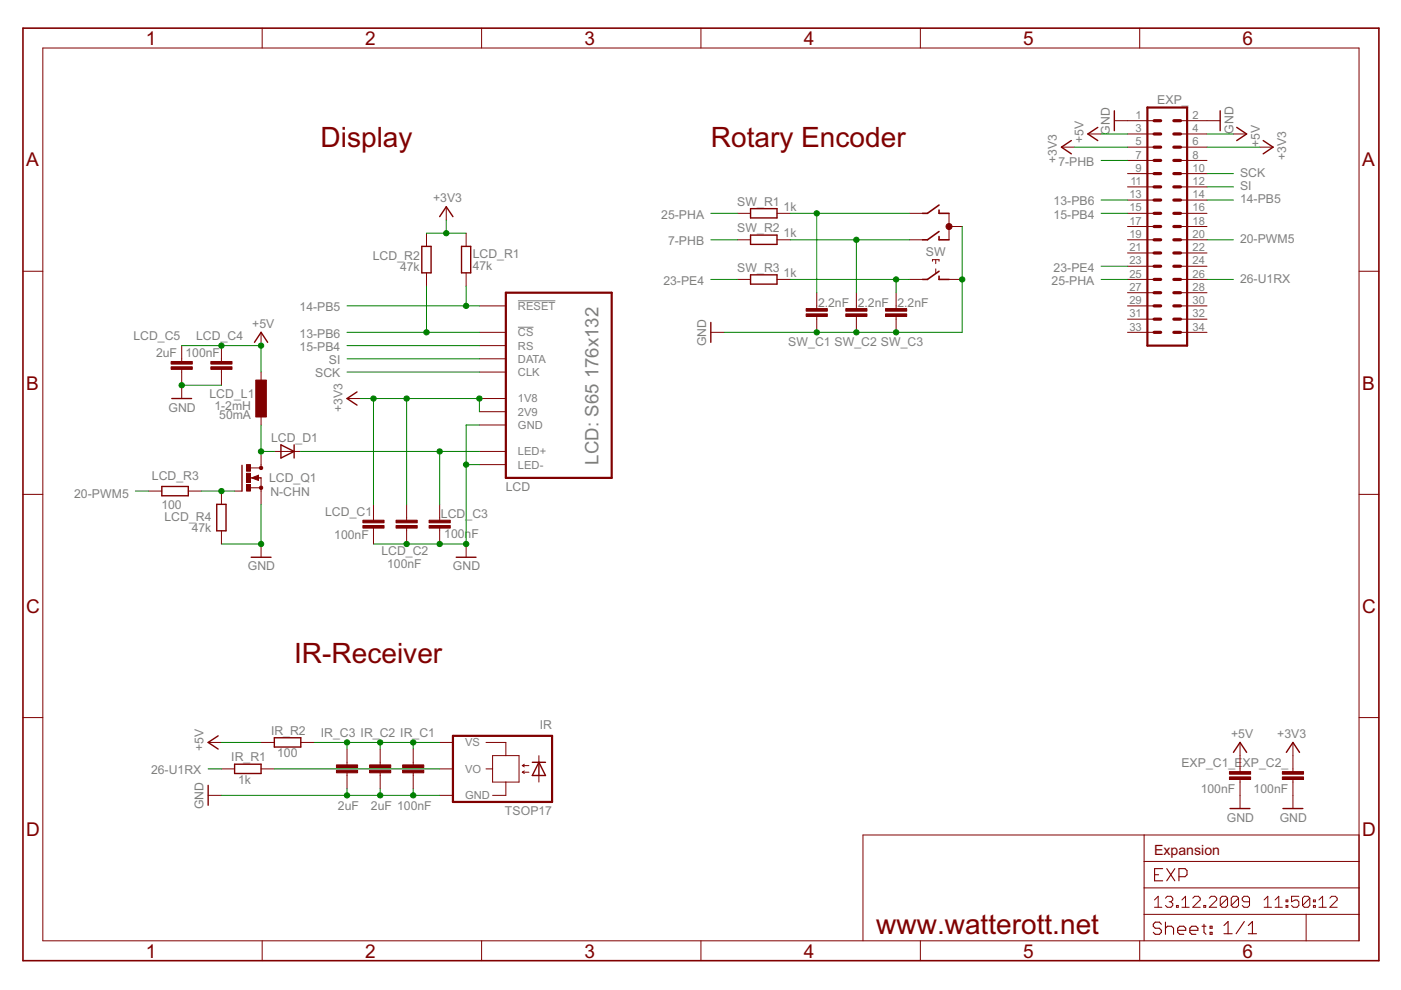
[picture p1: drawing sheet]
<svg xmlns="http://www.w3.org/2000/svg" width="297mm" height="210mm" viewBox="0 0 297 210" stroke-linecap="round" stroke-linejoin="round" font-family="sans-serif">
<g fill="#808080" stroke="#808080" stroke-width=".21">
<path d="M109.8 63.8h8z"/>
<path d="M109.8 69.4h3.3z"/>
</g>
<g fill="#800000" stroke="#800000" stroke-width=".21">
<path d="M288.1 193.9v5.6z"/>
<path d="M288.1 188.3v5.6z"/>
<path d="M288.1 182.6v5.7z"/>
<path d="M288.1 177v5.6z"/>
<path d="M183 177v22.5z"/>
<path d="M183 177h59.6z"/>
<path d="M242.6 177h45.5z"/>
<path d="M276.9 193.9v5.6z"/>
<path d="M276.9 193.9h11.2z"/>
<path d="M242.6 193.9h34.3z"/>
<path d="M242.6 193.9v5.6z"/>
<path d="M242.6 188.3v5.6z"/>
<path d="M242.6 188.3h45.5z"/>
<path d="M242.6 182.6v5.7z"/>
<path d="M242.6 182.6h45.5z"/>
<path d="M242.6 177v5.6z"/>
<path d="M244.8 190.8l.8-.8z"/>
<path d="M245.6 190v2.4z"/>
<path d="M244.8 192.4h1.5z"/>
<path d="M247.5 190l-.4 .4z"/>
<path d="M247.5 190h.8z"/>
<path d="M248.3 190l.3 .4z"/>
<path d="M248.6 190.4v.4z"/>
<path d="M248.6 190.8l-.3 .4z"/>
<path d="M247.9 191.2h.4z"/>
<path d="M248.3 191.2l.3 .4z"/>
<path d="M248.6 191.6v.4z"/>
<path d="M248.6 192l-.3 .4z"/>
<path d="M247.5 192.4h.8z"/>
<path d="M247.1 192l.4 .4z"/>
<path d="M249.4 192v.4z"/>
<path d="M249.4 192h.4z"/>
<path d="M249.8 192v.4z"/>
<path d="M249.4 192.4h.4z"/>
<path d="M251.4 190l-.8 .8z"/>
<path d="M251.4 190v2.4z"/>
<path d="M250.6 192.4h1.5z"/>
<path d="M252.9 192.4h1.6z"/>
<path d="M252.9 192.4l1.6-1.6z"/>
<path d="M254.5 190.4v.4z"/>
<path d="M254.1 190l.4 .4z"/>
<path d="M253.3 190h.8z"/>
<path d="M253.3 190l-.4 .4z"/>
<path d="M255.2 192v.4z"/>
<path d="M255.2 192h.4z"/>
<path d="M255.6 192v.4z"/>
<path d="M255.2 192.4h.4z"/>
<path d="M256.4 192.4h1.6z"/>
<path d="M256.4 192.4l1.6-1.6z"/>
<path d="M258 190.4v.4z"/>
<path d="M257.6 190l.4 .4z"/>
<path d="M256.8 190h.8z"/>
<path d="M256.4 190.4l.4-.4z"/>
<path d="M258.7 190.4v1.6z"/>
<path d="M259.1 190l-.4 .4z"/>
<path d="M259.1 190h.8z"/>
<path d="M259.9 190l.4 .4z"/>
<path d="M260.3 190.4v1.6z"/>
<path d="M260.3 192l-.4 .4z"/>
<path d="M259.1 192.4h.8z"/>
<path d="M258.7 192l.4 .4z"/>
<path d="M258.7 192l1.6-1.6z"/>
<path d="M261 190.4v1.6z"/>
<path d="M261.4 190l-.4 .4z"/>
<path d="M261.4 190h.8z"/>
<path d="M262.2 190l.4 .4z"/>
<path d="M262.6 190.4v1.6z"/>
<path d="M262.6 192l-.4 .4z"/>
<path d="M261.4 192.4h.8z"/>
<path d="M261 192l.4 .4z"/>
<path d="M261 192l1.6-1.6z"/>
<path d="M263.4 192l.4 .4z"/>
<path d="M263.8 192.4h.7z"/>
<path d="M264.5 192.4l.4-.4z"/>
<path d="M264.9 190.4v1.6z"/>
<path d="M264.5 190l.4 .4z"/>
<path d="M263.8 190h.7z"/>
<path d="M263.8 190l-.4 .4z"/>
<path d="M263.4 190.4v.4z"/>
<path d="M263.4 190.8l.4 .4z"/>
<path d="M263.8 191.2h1.1z"/>
<path d="M268 190.8l.8-.8z"/>
<path d="M268.8 190v2.4z"/>
<path d="M268 192.4h1.6z"/>
<path d="M270.3 190.8l.8-.8z"/>
<path d="M271.1 190v2.4z"/>
<path d="M270.3 192.4h1.6z"/>
<path d="M272.7 190.8h.3z"/>
<path d="M273 190.8v.4z"/>
<path d="M272.7 191.2h.3z"/>
<path d="M272.7 190.8v.4z"/>
<path d="M272.7 192h.3z"/>
<path d="M273 192v.4z"/>
<path d="M272.7 192.4h.3z"/>
<path d="M272.7 192v.4z"/>
<path d="M273.8 190h1.6z"/>
<path d="M273.8 190v1.2z"/>
<path d="M273.8 191.2l.8-.4z"/>
<path d="M274.6 190.8h.4z"/>
<path d="M275 190.8l.4 .4z"/>
<path d="M275.4 191.2v.8z"/>
<path d="M275.4 192l-.4 .4z"/>
<path d="M274.2 192.4h.8z"/>
<path d="M273.8 192l.4 .4z"/>
<path d="M276.2 190.4v1.6z"/>
<path d="M276.5 190l-.3 .4z"/>
<path d="M276.5 190h.8z"/>
<path d="M277.3 190l.4 .4z"/>
<path d="M277.7 190.4v1.6z"/>
<path d="M277.7 192l-.4 .4z"/>
<path d="M276.5 192.4h.8z"/>
<path d="M276.2 192l.3 .4z"/>
<path d="M277.7 190.4l-1.5 1.6z"/>
<path d="M278.5 190.8h.4z"/>
<path d="M278.9 190.8v.4z"/>
<path d="M278.5 191.2h.4z"/>
<path d="M278.5 190.8v.4z"/>
<path d="M278.5 192h.4z"/>
<path d="M278.9 192v.4z"/>
<path d="M278.5 192.4h.4z"/>
<path d="M278.5 192v.4z"/>
<path d="M279.6 190.8l.8-.8z"/>
<path d="M280.4 190v2.4z"/>
<path d="M279.6 192.4h1.6z"/>
<path d="M282 192.4h1.5z"/>
<path d="M282 192.4l1.5-1.6z"/>
<path d="M283.5 190.4v.4z"/>
<path d="M283.1 190l.4 .4z"/>
<path d="M282.3 190h.8z"/>
<path d="M282.3 190l-.3 .4z"/>
<path d="M9.1 10.2v189.3z"/>
<path d="M4.9 57.5h4.2z"/>
<path d="M4.9 104.8h4.2z"/>
<path d="M4.9 152.1h4.2z"/>
<path d="M9.1 199.5h279z"/>
<path d="M55.6 199.5v4.2z"/>
<path d="M102.1 199.5v4.2z"/>
<path d="M148.6 199.5v4.2z"/>
<path d="M195.1 199.5v4.2z"/>
<path d="M241.6 199.5v4.2z"/>
<path d="M288.1 10.2v189.3z"/>
<path d="M288.1 57.5h4.3z"/>
<path d="M288.1 104.8h4.3z"/>
<path d="M288.1 152.1h4.3z"/>
<path d="M9.1 10.2h279z"/>
<path d="M55.6 6v4.2z"/>
<path d="M102.1 6v4.2z"/>
<path d="M148.6 6v4.2z"/>
<path d="M195.1 6v4.2z"/>
<path d="M241.6 6v4.2z"/>
<path d="M58.2 95.7h2.8z"/>
<path d="M61 95.7h2.8z"/>
<path d="M46.9 104.1v2.8z"/>
<path d="M46.9 112.5v2.8z"/>
<path d="M55.4 70.5v2.8z"/>
<path d="M38.5 73.3v2.8z"/>
<path d="M38.5 78.9v2.8z"/>
<path d="M38.5 76.1v.5z"/>
<path d="M38.5 78.3v.6z"/>
<path d="M236.3 25.6h2.8z"/>
<path d="M38.5 81.7v2.8z"/>
<path d="M55.4 115.3v2.9z"/>
<path d="M255.9 25.6h2.8z"/>
<path d="M261.5 28.4h2.8z"/>
<path d="M267.1 31.2h2.8z"/>
<path d="M225 31.2h2.8z"/>
<path d="M230.7 28.4h2.7z"/>
<path d="M150.7 70.5h2.8z"/>
<path d="M156.3 45.2h2.8z"/>
<path d="M164.7 45.2h2.9z"/>
<path d="M156.3 50.8h2.8z"/>
<path d="M164.7 50.8h2.9z"/>
<path d="M156.3 59.2h2.8z"/>
<path d="M164.7 59.2h2.9z"/>
<path d="M31.5 104.1h2.8z"/>
<path d="M39.9 104.1h2.8z"/>
<path d="M101.6 98.5h5.7z"/>
<path d="M101.6 95.7h5.7z"/>
<path d="M101.6 64.9h5.7z"/>
<path d="M101.6 70.5h5.7z"/>
<path d="M101.6 73.3h5.7z"/>
<path d="M101.6 76.1h5.7z"/>
<path d="M101.6 78.9h5.7z"/>
<path d="M101.6 84.5h5.7z"/>
<path d="M101.6 87.3h5.7z"/>
<path d="M101.6 90.1h5.7z"/>
<path d="M73.6 84.5h2.8z"/>
<path d="M93.2 106.9v2.8z"/>
<path d="M93.2 112.5v2.8z"/>
<path d="M93.2 109.7v.6z"/>
<path d="M93.2 112v.5z"/>
<path d="M79.2 106.9v2.8z"/>
<path d="M79.2 112.5v2.8z"/>
<path d="M79.2 109.7v.6z"/>
<path d="M79.2 112v.5z"/>
<path d="M98.8 115.3v2.9z"/>
<path d="M98.8 57.8v2.9z"/>
<path d="M98.8 49.4v2.8z"/>
<path d="M90.4 57.8v2.9z"/>
<path d="M90.4 49.4v2.8z"/>
<path d="M94.6 43.8v2.8z"/>
<path d="M274.1 160.2v2.8z"/>
<path d="M274.1 165.8v2.8z"/>
<path d="M274.1 163v.6z"/>
<path d="M274.1 165.3v.5z"/>
<path d="M262.9 160.2v2.8z"/>
<path d="M262.9 165.8v2.8z"/>
<path d="M262.9 163v.6z"/>
<path d="M262.9 165.3v.5z"/>
<path d="M274.1 157.4v2.8z"/>
<path d="M262.9 157.4v2.8z"/>
<path d="M262.9 168.6v2.8z"/>
<path d="M274.1 168.6v2.8z"/>
<path d="M173.2 67.7v2.8z"/>
<path d="M173.2 62.1v2.8z"/>
<path d="M173.2 67.1v.6z"/>
<path d="M173.2 64.9v.5z"/>
<path d="M181.6 67.7v2.8z"/>
<path d="M181.6 62.1v2.8z"/>
<path d="M181.6 67.1v.6z"/>
<path d="M181.6 64.9v.5z"/>
<path d="M190 67.7v2.8z"/>
<path d="M190 62.1v2.8z"/>
<path d="M190 67.1v.6z"/>
<path d="M190 64.9v.5z"/>
<path d="M86.2 106.9v2.8z"/>
<path d="M86.2 112.5v2.8z"/>
<path d="M86.2 109.7v.6z"/>
<path d="M86.2 112v.5z"/>
<path d="M46.9 73.3v2.8z"/>
<path d="M46.9 78.9v2.8z"/>
<path d="M46.9 76.1v.5z"/>
<path d="M46.9 78.3v.6z"/>
<path d="M55.4 78.9v2.8z"/>
<path d="M55.4 87.3v2.8z"/>
<path d="M80.6 158.8v2.8z"/>
<path d="M80.6 164.4v2.8z"/>
<path d="M80.6 161.6v.6z"/>
<path d="M80.6 163.9v.5z"/>
<path d="M44.1 157.4h2.8z"/>
<path d="M44.1 168.6h2.8z"/>
<path d="M46.9 163h2.8z"/>
<path d="M55.4 163h2.8z"/>
<path d="M55.4 157.4h2.8z"/>
<path d="M63.8 157.4h2.8z"/>
<path d="M87.6 158.8v2.8z"/>
<path d="M87.6 164.4v2.8z"/>
<path d="M87.6 161.6v.6z"/>
<path d="M87.6 163.9v.5z"/>
<path d="M93.2 163h2.8z"/>
<path d="M93.2 157.4h2.8z"/>
<path d="M110.7 162.3h1.4z"/>
<path d="M110.7 162.3l.5-.3z"/>
<path d="M110.7 162.3l.5 .3z"/>
<path d="M110.7 163.7h1.4z"/>
<path d="M110.7 163.7l.5-.3z"/>
<path d="M110.7 163.7l.5 .3z"/>
<path d="M114.3 164.4v1.4z"/>
<path d="M114.3 160.2v1.4z"/>
<path d="M93.2 168.6h2.8z"/>
<path d="M103 157.4h4.3z"/>
<path d="M107.3 157.4v2.8z"/>
<path d="M107.3 160.2h2.7z"/>
<path d="M110 160.2v5.6z"/>
<path d="M103 163h1.4z"/>
<path d="M107.3 165.8v2.8z"/>
<path d="M104.4 168.6h2.9z"/>
<path d="M104.4 160.2h2.9z"/>
<path d="M104.4 160.2v2.8z"/>
<path d="M104.4 163v2.8z"/>
<path d="M107.3 165.8h2.7z"/>
<path d="M104.4 165.8h2.9z"/>
<path d="M73.6 158.8v2.8z"/>
<path d="M73.6 164.4v2.8z"/>
<path d="M73.6 161.6v.6z"/>
<path d="M73.6 163.9v.5z"/>
<path d="M201.2 48h2.8z"/>
<path d="M192.8 50.8h2.8z"/>
<path d="M192.8 45.2h2.8z"/>
<path d="M201.2 45.2v5.6z"/>
<path d="M198.4 57v.8z"/>
<path d="M198.4 55.1v.8z"/>
<path d="M197.7 55.1h1.4z"/>
<path d="M201.2 59.2h2.8z"/>
<path d="M192.8 59.2h2.8z"/>
<path d="M197.7 55.1v.3z"/>
<path d="M199.1 55.1v.3z"/>
<path d="M55.4 95.7v2.8z"/>
<path d="M55.4 104.1v2.8z"/>
<path d="M49.7 104.1h1.6z"/>
<path d="M53.1 99.2h2.3z"/>
<path d="M55.4 101.3v2.1z"/>
<path d="M53.1 103.4h2.3z"/>
<path d="M55.4 98.5v.7z"/>
<path d="M55.4 103.4v.7z"/>
<path d="M55 101.3h.4z"/>
<path d="M52.8 101.3h1z"/>
<path d="M53.4 101.3l1.4 .6z"/>
<path d="M54.8 100.8v1.1z"/>
<path d="M53.4 101.3l1.4-.5z"/>
<path d="M54.7 101.3h.7z"/>
<path d="M239.1 25.6h5.6z"/>
<path d="M239.1 28.4h5.6z"/>
<path d="M239.1 31.2h5.6z"/>
<path d="M250.3 25.6h5.6z"/>
<path d="M250.3 28.4h5.6z"/>
<path d="M250.3 31.2h5.6z"/>
<path d="M239.1 34h5.6z"/>
<path d="M239.1 36.8h5.6z"/>
<path d="M250.3 34h5.6z"/>
<path d="M250.3 36.8h5.6z"/>
<path d="M239.1 39.6h5.6z"/>
<path d="M239.1 42.4h5.6z"/>
<path d="M239.1 45.2h5.6z"/>
<path d="M250.3 39.6h5.6z"/>
<path d="M250.3 42.4h5.6z"/>
<path d="M250.3 45.2h5.6z"/>
<path d="M239.1 48h5.6z"/>
<path d="M239.1 50.8h5.6z"/>
<path d="M250.3 48h5.6z"/>
<path d="M250.3 50.8h5.6z"/>
<path d="M239.1 53.6h5.6z"/>
<path d="M239.1 56.5h5.6z"/>
<path d="M239.1 59.2h5.6z"/>
<path d="M250.3 53.6h5.6z"/>
<path d="M250.3 56.5h5.6z"/>
<path d="M250.3 59.2h5.6z"/>
<path d="M239.1 62.1h5.6z"/>
<path d="M239.1 64.9h5.6z"/>
<path d="M250.3 62.1h5.6z"/>
<path d="M250.3 64.9h5.6z"/>
<path d="M239.1 67.7h5.6z"/>
<path d="M239.1 70.5h5.6z"/>
<path d="M250.3 67.7h5.6z"/>
<path d="M250.3 70.5h5.6z"/>
<circle cx="201.2" cy="48" r=".64"/>
<circle cx="55.4" cy="103.4" r=".37"/>
<circle cx="55.4" cy="99.2" r=".36"/>
</g>
<g fill="#800000" stroke="#800000" stroke-width=".23">
<path d="M244.8 184.2h1.7z"/>
<path d="M244.8 184.2v2.6z"/>
<path d="M244.8 186.8h1.7z"/>
<path d="M244.8 185.5h.8z"/>
<path d="M247.4 184.2l1.7 2.6z"/>
<path d="M249.1 184.2l-1.7 2.6z"/>
<path d="M250 184.2v2.6z"/>
<path d="M250 184.2h1.2z"/>
<path d="M251.2 184.2l.5 .4z"/>
<path d="M251.7 184.6v.9z"/>
<path d="M251.7 185.5l-.5 .4z"/>
<path d="M250 185.9h1.2z"/>
<path d="M259.5 196.2l.9-.8z"/>
<path d="M260.4 195.4v2.6z"/>
<path d="M259.5 198h1.7z"/>
<path d="M263.8 195.4l-1.7 2.6z"/>
<path d="M264.7 196.2l.8-.8z"/>
<path d="M265.5 195.4v2.6z"/>
<path d="M264.7 198h1.7z"/>
<path d="M245.8 195.5l.4 .5z"/>
<path d="M244.9 195.5h.9z"/>
<path d="M244.9 195.5l-.4 .5z"/>
<path d="M244.5 196v.4z"/>
<path d="M244.5 196.4l.4 .4z"/>
<path d="M244.9 196.8h.9z"/>
<path d="M245.8 196.8l.4 .5z"/>
<path d="M246.2 197.3v.4z"/>
<path d="M246.2 197.7l-.4 .4z"/>
<path d="M244.9 198.1h.9z"/>
<path d="M244.5 197.7l.4 .4z"/>
<path d="M247.1 195.5v2.6z"/>
<path d="M247.1 196.8l.4-.4z"/>
<path d="M247.5 196.4h.9z"/>
<path d="M248.4 196.4l.4 .4z"/>
<path d="M248.8 196.8v1.3z"/>
<path d="M250.1 198.1h.9z"/>
<path d="M249.7 197.7l.4 .4z"/>
<path d="M249.7 196.8v.9z"/>
<path d="M249.7 196.8l.4-.4z"/>
<path d="M250.1 196.4h.9z"/>
<path d="M251 196.4l.4 .4z"/>
<path d="M251.4 196.8v.5z"/>
<path d="M249.7 197.3h1.7z"/>
<path d="M252.7 198.1h.9z"/>
<path d="M252.3 197.7l.4 .4z"/>
<path d="M252.3 196.8v.9z"/>
<path d="M252.3 196.8l.4-.4z"/>
<path d="M252.7 196.4h.9z"/>
<path d="M253.6 196.4l.4 .4z"/>
<path d="M254 196.8v.5z"/>
<path d="M252.3 197.3h1.7z"/>
<path d="M255.3 196v1.7z"/>
<path d="M255.3 197.7l.4 .4z"/>
<path d="M254.8 196.4h.9z"/>
<path d="M256.6 196.4h.4z"/>
<path d="M257 196.4v.4z"/>
<path d="M256.6 196.8h.4z"/>
<path d="M256.6 196.4v.4z"/>
<path d="M256.6 197.7h.4z"/>
<path d="M257 197.7v.4z"/>
<path d="M256.6 198.1h.4z"/>
<path d="M256.6 197.7v.4z"/>
</g>
<g fill="#800000" stroke="#800000" stroke-width=".34">
<path d="M4.9 6v197.7z"/>
<path d="M4.9 203.7h287.5z"/>
<path d="M292.4 6v197.7z"/>
<path d="M4.9 6h287.5z"/>
<path d="M195.6 50.8h1z"/>
<path d="M196.6 50.8l2.5-1.7z"/>
<path d="M199.1 50.1v.7z"/>
<path d="M199.1 50.8h2.1z"/>
<path d="M195.6 45.2h1z"/>
<path d="M196.6 45.2l2.5-1.7z"/>
<path d="M199.1 44.5v.7z"/>
<path d="M199.1 45.2h2.1z"/>
<path d="M195.6 59.2h1z"/>
<path d="M196.6 59.2l2.5-1.7z"/>
<path d="M199.1 58.5v.7z"/>
<path d="M199.1 59.2h2.1z"/>
<path d="M53.7 101.3l1-.3z"/>
<path d="M53.7 101.3l1 .3z"/>
<path d="M54.7 101.3v.3z"/>
<path d="M54.4 101.3h.3z"/>
</g>
<g fill="#800000" stroke="#800000" stroke-width=".3">
<path d="M59.6 97.1l2.8-1.4z"/>
<path d="M59.6 94.3l2.8 1.4z"/>
<path d="M62.4 94.3v1.4z"/>
<path d="M59.6 94.3v2.8z"/>
<path d="M62.4 95.7v1.4z"/>
<path d="M47.9 106.9v5.6z"/>
<path d="M46 106.9v5.6z"/>
<path d="M46 106.9h1.9z"/>
<path d="M46 112.5h1.9z"/>
<path d="M55.4 70.5l1.3 2.1z"/>
<path d="M55.4 70.5l-1.4 2.1z"/>
<path d="M236.3 23.5v4.2z"/>
<path d="M36.4 84.5h4.2z"/>
<path d="M53.3 118.2h4.2z"/>
<path d="M258.7 23.5v4.2z"/>
<path d="M262.2 29.8l2.1-1.4z"/>
<path d="M262.2 27l2.1 1.4z"/>
<path d="M267.8 32.6l2.1-1.4z"/>
<path d="M267.8 29.8l2.1 1.4z"/>
<path d="M225 31.2l2.1-1.4z"/>
<path d="M225 31.2l2.1 1.4z"/>
<path d="M230.7 28.4l2-1.4z"/>
<path d="M230.7 28.4l2 1.4z"/>
<path d="M150.7 68.4v4.2z"/>
<path d="M159.1 44.2h5.6z"/>
<path d="M159.1 46.2h5.6z"/>
<path d="M159.1 44.2v2z"/>
<path d="M164.7 44.2v2z"/>
<path d="M159.1 49.8h5.6z"/>
<path d="M159.1 51.8h5.6z"/>
<path d="M159.1 49.8v2z"/>
<path d="M164.7 49.8v2z"/>
<path d="M159.1 58.3h5.6z"/>
<path d="M159.1 60.2h5.6z"/>
<path d="M159.1 58.3v1.9z"/>
<path d="M164.7 58.3v1.9z"/>
<path d="M34.3 103.1h5.6z"/>
<path d="M34.3 105.1h5.6z"/>
<path d="M34.3 103.1v2z"/>
<path d="M39.9 103.1v2z"/>
<path d="M73.6 84.5l2.1 1.4z"/>
<path d="M73.6 84.5l2.1-1.4z"/>
<path d="M96.7 118.2h4.2z"/>
<path d="M97.9 52.2v5.6z"/>
<path d="M99.8 52.2v5.6z"/>
<path d="M97.9 57.8h1.9z"/>
<path d="M97.9 52.2h1.9z"/>
<path d="M89.4 52.2v5.6z"/>
<path d="M91.4 52.2v5.6z"/>
<path d="M89.4 57.8h2z"/>
<path d="M89.4 52.2h2z"/>
<path d="M94.6 43.8l-1.4 2.1z"/>
<path d="M94.6 43.8l1.4 2.1z"/>
<path d="M274.1 157.4l1.4 2.1z"/>
<path d="M274.1 157.4l-1.4 2.1z"/>
<path d="M262.9 157.4l1.4 2.1z"/>
<path d="M262.9 157.4l-1.4 2.1z"/>
<path d="M260.8 171.4h4.2z"/>
<path d="M272 171.4h4.2z"/>
<path d="M44.1 157.4l2.1-1.4z"/>
<path d="M44.1 157.4l2.1 1.4z"/>
<path d="M44.1 166.5v4.2z"/>
<path d="M49.7 162h5.7z"/>
<path d="M49.7 164h5.7z"/>
<path d="M49.7 162v2z"/>
<path d="M55.4 162v2z"/>
<path d="M58.2 156.4h5.6z"/>
<path d="M58.2 158.4h5.6z"/>
<path d="M58.2 156.4v2z"/>
<path d="M63.8 156.4v2z"/>
<path d="M114.3 161.6l1.4 2.8z"/>
<path d="M114.3 161.6l-1.4 2.8z"/>
<path d="M114.3 161.6h1.4z"/>
<path d="M112.9 161.6h1.4z"/>
<path d="M114.3 164.4h1.4z"/>
<path d="M114.3 161.6v2.8z"/>
<path d="M112.9 164.4h1.4z"/>
<path d="M51.3 98.7v5.4z"/>
</g>
<g fill="#800000" stroke="#800000" stroke-width=".21">
<path d="M36.3 77.8h4.5v.5h-4.5z"/>
<path d="M36.3 76.6h4.5v.6h-4.5z"/>
<path d="M91 111.4h4.5v.6h-4.5z"/>
<path d="M91 110.3h4.5v.5h-4.5z"/>
<path d="M76.9 111.4h4.5v.6h-4.5z"/>
<path d="M76.9 110.3h4.5v.5h-4.5z"/>
<path d="M271.9 164.7h4.5v.6h-4.5z"/>
<path d="M271.9 163.6h4.5v.5h-4.5z"/>
<path d="M260.7 164.7h4.5v.6h-4.5z"/>
<path d="M260.7 163.6h4.5v.5h-4.5z"/>
<path d="M170.9 65.4h4.5v.6h-4.5z"/>
<path d="M170.9 66.5h4.5v.6h-4.5z"/>
<path d="M179.3 65.4h4.5v.6h-4.5z"/>
<path d="M179.3 66.5h4.5v.6h-4.5z"/>
<path d="M187.7 65.4h4.5v.6h-4.5z"/>
<path d="M187.7 66.5h4.5v.6h-4.5z"/>
<path d="M84 111.4h4.5v.6h-4.5z"/>
<path d="M84 110.3h4.5v.5h-4.5z"/>
<path d="M44.7 77.8h4.5v.5h-4.5z"/>
<path d="M44.7 76.6h4.5v.6h-4.5z"/>
<path d="M54.2 80.6h2.3v7.8h-2.3z"/>
<path d="M78.4 163.3h4.4v.6h-4.4z"/>
<path d="M78.4 162.2h4.4v.5h-4.4z"/>
<path d="M85.4 163.3h4.5v.6h-4.5z"/>
<path d="M85.4 162.2h4.5v.5h-4.5z"/>
<path d="M71.3 163.3h4.5v.6h-4.5z"/>
<path d="M71.3 162.2h4.5v.5h-4.5z"/>
<path d="M52.3 102.7h.8v1.4h-.8z"/>
<path d="M52.3 98.5h.8v1.4h-.8z"/>
<path d="M52.3 100.4h.8v1.9h-.8z"/>
</g>
<g fill="#800000" stroke="#800000" stroke-width=".47">
<path d="M107.3 101.3h22.4z"/>
<path d="M129.7 62.1v39.2z"/>
<path d="M107.3 62.1h22.4z"/>
<path d="M107.3 62.1v39.2z"/>
<path d="M117.1 156v14z"/>
<path d="M96 156h21.1z"/>
<path d="M96 156v14z"/>
<path d="M96 170h21.1z"/>
<path d="M243.3 22.8h8.4z"/>
<path d="M251.7 22.8v50.5z"/>
<path d="M243.3 22.8v50.5z"/>
<path d="M243.3 73.3h8.4z"/>
</g>
<g fill="#800000" stroke="#800000" stroke-width=".68">
<path d="M244.7 31.2h1.4z"/>
<path d="M244.7 28.4h1.4z"/>
<path d="M244.7 25.6h1.4z"/>
<path d="M248.9 31.2h1.4z"/>
<path d="M248.9 28.4h1.4z"/>
<path d="M248.9 25.6h1.4z"/>
<path d="M244.7 36.8h1.4z"/>
<path d="M244.7 34h1.4z"/>
<path d="M248.9 36.8h1.4z"/>
<path d="M248.9 34h1.4z"/>
<path d="M244.7 45.2h1.4z"/>
<path d="M244.7 42.4h1.4z"/>
<path d="M244.7 39.6h1.4z"/>
<path d="M248.9 45.2h1.4z"/>
<path d="M248.9 42.4h1.4z"/>
<path d="M248.9 39.6h1.4z"/>
<path d="M244.7 50.8h1.4z"/>
<path d="M244.7 48h1.4z"/>
<path d="M248.9 50.8h1.4z"/>
<path d="M248.9 48h1.4z"/>
<path d="M244.7 59.2h1.4z"/>
<path d="M244.7 56.5h1.4z"/>
<path d="M244.7 53.6h1.4z"/>
<path d="M248.9 59.2h1.4z"/>
<path d="M248.9 56.5h1.4z"/>
<path d="M248.9 53.6h1.4z"/>
<path d="M244.7 64.9h1.4z"/>
<path d="M244.7 62.1h1.4z"/>
<path d="M248.9 64.9h1.4z"/>
<path d="M248.9 62.1h1.4z"/>
<path d="M244.7 70.5h1.4z"/>
<path d="M244.7 67.7h1.4z"/>
<path d="M248.9 70.5h1.4z"/>
<path d="M248.9 67.7h1.4z"/>
</g>
<g fill="#008000" stroke="#008000" stroke-width=".21">
<path d="M255.9 31.2h11.2z"/>
<path d="M227.8 31.2h11.3z"/>
<path d="M101.6 84.5v2.8z"/>
<path d="M76.4 84.5h2.8z"/>
<path d="M79.2 84.5h7z"/>
<path d="M86.2 84.5h15.4z"/>
<path d="M79.2 84.5v22.4z"/>
<path d="M86.2 84.5v22.4z"/>
<path d="M94.6 49.4h4.2z"/>
<path d="M90.4 49.4h4.2z"/>
<path d="M94.6 46.6v2.8z"/>
<path d="M46.9 73.3h8.5z"/>
<path d="M38.5 73.3h8.4z"/>
<path d="M55.4 73.3v5.6z"/>
<path d="M255.9 28.4h5.6z"/>
<path d="M233.4 28.4h5.7z"/>
<path d="M46.9 157.4h8.5z"/>
<path d="M38.5 81.7h8.4z"/>
<path d="M153.5 70.5h19.7z"/>
<path d="M173.2 70.5h8.4z"/>
<path d="M181.6 70.5h8.4z"/>
<path d="M190 70.5h14z"/>
<path d="M204 59.2v11.3z"/>
<path d="M204 48v11.2z"/>
<path d="M98.8 90.1h2.8z"/>
<path d="M98.8 90.1v8.4z"/>
<path d="M98.8 98.5h2.8z"/>
<path d="M98.8 98.5v16.8z"/>
<path d="M93.2 115.3h5.6z"/>
<path d="M86.2 115.3h7z"/>
<path d="M79.2 115.3h7z"/>
<path d="M55.4 106.9v8.4z"/>
<path d="M46.9 115.3h8.5z"/>
<path d="M87.6 168.6h5.6z"/>
<path d="M87.6 167.2v1.4z"/>
<path d="M80.6 168.6h7z"/>
<path d="M80.6 167.2v1.4z"/>
<path d="M73.6 168.6h7z"/>
<path d="M46.9 168.6h26.7z"/>
<path d="M73.6 167.2v1.4z"/>
<path d="M255.9 36.8h5.6z"/>
<path d="M73.6 78.9h28z"/>
<path d="M255.9 39.6h5.6z"/>
<path d="M73.6 76.1h28z"/>
<path d="M167.6 45.2h5.6z"/>
<path d="M173.2 45.2v16.9z"/>
<path d="M173.2 45.2h19.6z"/>
<path d="M167.6 50.8h14z"/>
<path d="M181.6 50.8v11.3z"/>
<path d="M181.6 50.8h11.2z"/>
<path d="M167.6 59.2h22.4z"/>
<path d="M190 59.2h2.8z"/>
<path d="M190 59.2v2.9z"/>
<path d="M233.4 34h5.7z"/>
<path d="M150.7 50.8h5.6z"/>
<path d="M233.4 59.2h5.7z"/>
<path d="M150.7 45.2h5.6z"/>
<path d="M233.4 42.4h5.7z"/>
<path d="M90.4 70.5h11.2z"/>
<path d="M90.4 60.7v9.8z"/>
<path d="M73.6 70.5h16.8z"/>
<path d="M255.9 42.4h5.6z"/>
<path d="M98.8 64.9h2.8z"/>
<path d="M98.8 60.7v4.2z"/>
<path d="M73.6 64.9h25.2z"/>
<path d="M233.4 45.2h5.7z"/>
<path d="M73.6 73.3h28z"/>
<path d="M233.4 56.5h5.7z"/>
<path d="M150.7 59.2h5.6z"/>
<path d="M255.9 50.8h5.6z"/>
<path d="M28.7 104.1h2.8z"/>
<path d="M93.2 95.7h8.4z"/>
<path d="M93.2 95.7v11.2z"/>
<path d="M63.8 95.7h29.4z"/>
<path d="M58.2 163h35z"/>
<path d="M44.1 163h2.8z"/>
<path d="M255.9 59.2h5.6z"/>
<path d="M66.6 157.4h7z"/>
<path d="M73.6 157.4h7z"/>
<path d="M80.6 157.4v1.4z"/>
<path d="M87.6 157.4h5.6z"/>
<path d="M87.6 157.4v1.4z"/>
<path d="M80.6 157.4h7z"/>
<path d="M73.6 157.4v1.4z"/>
<path d="M46.9 104.1h2.8z"/>
<path d="M42.7 104.1h4.2z"/>
<path d="M55.4 95.7h2.8z"/>
<path d="M55.4 90.1v5.6z"/>
<circle cx="101.7" cy="84.5" r=".56"/>
<circle cx="79.2" cy="84.5" r=".56"/>
<circle cx="86.2" cy="84.5" r=".56"/>
<circle cx="94.6" cy="49.4" r=".56"/>
<circle cx="47" cy="73.3" r=".56"/>
<circle cx="55.4" cy="73.3" r=".56"/>
<circle cx="38.5" cy="81.7" r=".56"/>
<circle cx="173.2" cy="70.5" r=".56"/>
<circle cx="181.6" cy="70.5" r=".56"/>
<circle cx="190" cy="70.5" r=".56"/>
<circle cx="204" cy="59.2" r=".56"/>
<circle cx="98.8" cy="98.5" r=".56"/>
<circle cx="98.8" cy="115.3" r=".56"/>
<circle cx="93.2" cy="115.3" r=".56"/>
<circle cx="86.2" cy="115.3" r=".56"/>
<circle cx="55.4" cy="115.3" r=".56"/>
<circle cx="87.6" cy="168.6" r=".56"/>
<circle cx="80.6" cy="168.6" r=".56"/>
<circle cx="73.6" cy="168.6" r=".56"/>
<circle cx="173.2" cy="45.2" r=".56"/>
<circle cx="181.6" cy="50.8" r=".56"/>
<circle cx="190" cy="59.2" r=".56"/>
<circle cx="90.4" cy="70.5" r=".56"/>
<circle cx="98.8" cy="64.9" r=".56"/>
<circle cx="93.2" cy="95.7" r=".56"/>
<circle cx="80.6" cy="157.4" r=".56"/>
<circle cx="87.6" cy="157.4" r=".56"/>
<circle cx="73.6" cy="157.4" r=".56"/>
<circle cx="47" cy="104.1" r=".56"/>
<circle cx="55.4" cy="95.7" r=".56"/>
</g>
<g font-size="6.6" fill="#800000">
<text x="68" y="31.2">Display</text>
<text x="150.7" y="31.2">Rotary Encoder</text>
<text x="62.4" y="140.6">IR-Receiver</text>
<text x="185.8" y="198.1">www.watterott.net</text>
</g>
<g font-size="4.5" fill="#800000">
<text x="30.9" y="9.5">1</text>
<text x="77.4" y="9.5">2</text>
<text x="123.9" y="9.5">3</text>
<text x="170.4" y="9.5">4</text>
<text x="216.9" y="9.5">5</text>
<text x="263.5" y="9.5">6</text>
<text x="5.5" y="35.3">A</text>
<text x="288.8" y="35.3">A</text>
<text x="5.5" y="82.6">B</text>
<text x="288.8" y="82.6">B</text>
<text x="5.5" y="129.9">C</text>
<text x="288.8" y="129.9">C</text>
<text x="5.5" y="177.3">D</text>
<text x="288.8" y="177.3">D</text>
<text x="30.9" y="203">1</text>
<text x="77.4" y="203">2</text>
<text x="123.9" y="203">3</text>
<text x="170.4" y="203">4</text>
<text x="216.9" y="203">5</text>
<text x="263.5" y="203">6</text>
</g>
<g font-size="4.4" fill="#808080">
<text x="126.9" y="80.2" transform="rotate(-90 126.9 80.2)">176x132</text>
<text x="126.9" y="98.5" transform="rotate(-90 126.9 98.5)">LCD: S65</text>
</g>
<text font-size="3.3" fill="#800000" x="244.7" y="181.3">Expansion</text>
<g font-size="2.9" fill="#808080">
<text x="245.4" y="22">EXP_</text>
<text x="235.3" y="28.6" transform="rotate(-90 235.3 28.6)">GND</text>
<text x="261.5" y="28.4" transform="rotate(-90 261.5 28.4)">GND</text>
<text x="224.1" y="34.5" transform="rotate(-90 224.1 34.5)">+3V3</text>
<text x="224.4" y="35.2">7-PHB</text>
<text x="229.7" y="30.3" transform="rotate(-90 229.7 30.3)">+5V</text>
<text x="267.1" y="31.2" transform="rotate(-90 267.1 31.2)">+5V</text>
<text x="272.7" y="34" transform="rotate(-90 272.7 34)">+3V3</text>
<text x="262.9" y="37.5">SCK</text>
<text x="262.9" y="40.3">SI</text>
<text x="91.8" y="42.9">+3V3</text>
<text x="140.2" y="46.4">25-PHA</text>
<text x="156.3" y="43.6">SW_R1</text>
<text x="166.1" y="44.7">1k</text>
<text x="223.4" y="43.6">13-PB6</text>
<text x="223.4" y="46.4">15-PB4</text>
<text x="262.9" y="43.1">14-PB5</text>
<text x="141.7" y="52">7-PHB</text>
<text x="156.3" y="49.2">SW_R2</text>
<text x="166.1" y="50.3">1k</text>
<text x="262.9" y="51.5">20-PWM5</text>
<text x="79" y="55">LCD_R2</text>
<text x="84.8" y="57.4">47k</text>
<text x="100.2" y="57.3">47k</text>
<text x="100.2" y="54.8">LCD_R1</text>
<text x="156.3" y="57.6">SW_R3</text>
<text x="166.1" y="58.7">1k</text>
<text x="196.3" y="54.3">SW</text>
<text x="223.4" y="57.6">23-PE4</text>
<text x="262.9" y="60">26-U1RX</text>
<text x="140.7" y="60.4">23-PE4</text>
<text x="173.4" y="65">2.2nF 2.2nF 2.2nF</text>
<text x="223" y="60.4">25-PHA</text>
<text x="53.5" y="69.5">+5V</text>
<text x="63.5" y="71.6">13-PB6</text>
<text x="63.5" y="66">14-PB5</text>
<text x="28.3" y="72.2">LCD_C5</text>
<text x="33.1" y="75.7">2uF</text>
<text x="39.3" y="75.7">100nF</text>
<text x="41.6" y="72.2">LCD_C4</text>
<text x="63.5" y="74.4">15-PB4</text>
<text x="69.7" y="77.2">SI</text>
<text x="149.8" y="73.5" transform="rotate(-90 149.8 73.5)">GND</text>
<text x="167.1" y="73.4">SW_C1 SW_C2 SW_C3</text>
<text x="66.8" y="80">SCK</text>
<text x="35.7" y="87.3">GND</text>
<text x="44.4" y="84.5">LCD_L1</text>
<text x="45.5" y="86.9">1-2mH</text>
<text x="46.5" y="88.9">50mA</text>
<text x="72.6" y="87.3" transform="rotate(-90 72.6 87.3)">+3V3</text>
<text x="57.5" y="93.8">LCD_D1</text>
<text x="32.2" y="101.8">LCD_R3</text>
<text x="15.7" y="105.5">20-PWM5</text>
<text x="34.2" y="107.9">100</text>
<text x="57" y="102.2">LCD_Q1</text>
<text x="57.3" y="105.2">N-CHN</text>
<text x="107.2" y="104.1">LCD</text>
<text x="34.9" y="110.4">LCD_R4</text>
<text x="40.6" y="112.8">47k</text>
<text x="68.9" y="109.3">LCD_C1</text>
<text x="93.5" y="109.9">LCD_C3</text>
<text x="70.9" y="114.2">100nF</text>
<text x="80.9" y="117.7">LCD_C2</text>
<text x="94.2" y="114.1">100nF</text>
<text x="52.5" y="121">GND</text>
<text x="82.1" y="120.5">100nF</text>
<text x="96" y="121">GND</text>
<text x="57.5" y="155.8">IR_R2</text>
<text x="114.5" y="154.6">IR</text>
<text x="43.2" y="159.3" transform="rotate(-90 43.2 159.3)">+5V</text>
<text x="49" y="161.4">IR_R1</text>
<text x="58.7" y="160.5">100</text>
<text x="68" y="156.3">IR_C3 IR_C2 IR_C1</text>
<text x="261" y="156.4">+5V</text>
<text x="270.8" y="156.4">+3V3</text>
<text x="32" y="164.2">26-U1RX</text>
<text x="50.5" y="166.1">1k</text>
<text x="250.5" y="162.6">EXP_C1_E</text>
<text x="263.4" y="162.6">XP_C2_</text>
<text x="43.2" y="171.6" transform="rotate(-90 43.2 171.6)">GND</text>
<text x="71.6" y="171.7">2uF</text>
<text x="78.7" y="171.7">2uF 100nF</text>
<text x="107.1" y="172.8">TSOP17</text>
<text x="254.6" y="168.2">100nF</text>
<text x="265.8" y="168.2">100nF</text>
<text x="260.1" y="174.2">GND</text>
<text x="271.3" y="174.2">GND</text>
</g>
<g font-size="2.6" fill="#808080">
<text x="240.8" y="25.2">1</text>
<text x="240.8" y="28">3</text>
<text x="252.9" y="25.2">2</text>
<text x="252.9" y="28">4</text>
<text x="240.8" y="30.8">5</text>
<text x="240.8" y="33.6">7</text>
<text x="252.9" y="30.8">6</text>
<text x="252.9" y="33.6">8</text>
<text x="239.7" y="39.2">11</text>
<text x="240.8" y="36.4">9</text>
<text x="252.9" y="36.4">10</text>
<text x="252.9" y="39.2">12</text>
<text x="239.5" y="42">13</text>
<text x="239.5" y="44.8">15</text>
<text x="239.5" y="47.6">17</text>
<text x="252.9" y="42">14</text>
<text x="252.9" y="44.8">16</text>
<text x="252.9" y="47.6">18</text>
<text x="239.5" y="50.4">19</text>
<text x="239.5" y="53.3">21</text>
<text x="252.9" y="50.4">20</text>
<text x="252.9" y="53.3">22</text>
<text x="239.5" y="56.1">23</text>
<text x="239.5" y="58.9">25</text>
<text x="252.9" y="56.1">24</text>
<text x="252.9" y="58.9">26</text>
<text x="109.8" y="65.7">RESET</text>
<text x="239.5" y="61.7">27</text>
<text x="239.5" y="64.5">29</text>
<text x="252.9" y="61.7">28</text>
<text x="252.9" y="64.5">30</text>
<text x="109.8" y="71.3">CS</text>
<text x="239.5" y="67.3">31</text>
<text x="239.5" y="70.1">33</text>
<text x="252.9" y="67.3">32</text>
<text x="252.9" y="70.1">34</text>
<text x="109.8" y="74.1">RS</text>
<text x="109.8" y="76.9">DATA</text>
<text x="109.8" y="79.7">CLK</text>
<text x="109.8" y="85.3">1V8</text>
<text x="109.8" y="88.1">2V9</text>
<text x="109.8" y="90.9">GND</text>
<text x="109.8" y="99.4">LED-</text>
<text x="109.8" y="96.6">LED+</text>
<text x="98.6" y="158.2">VS</text>
<text x="98.6" y="163.9">VO</text>
<text x="98.6" y="169.5">GND</text>
</g>
</svg>
